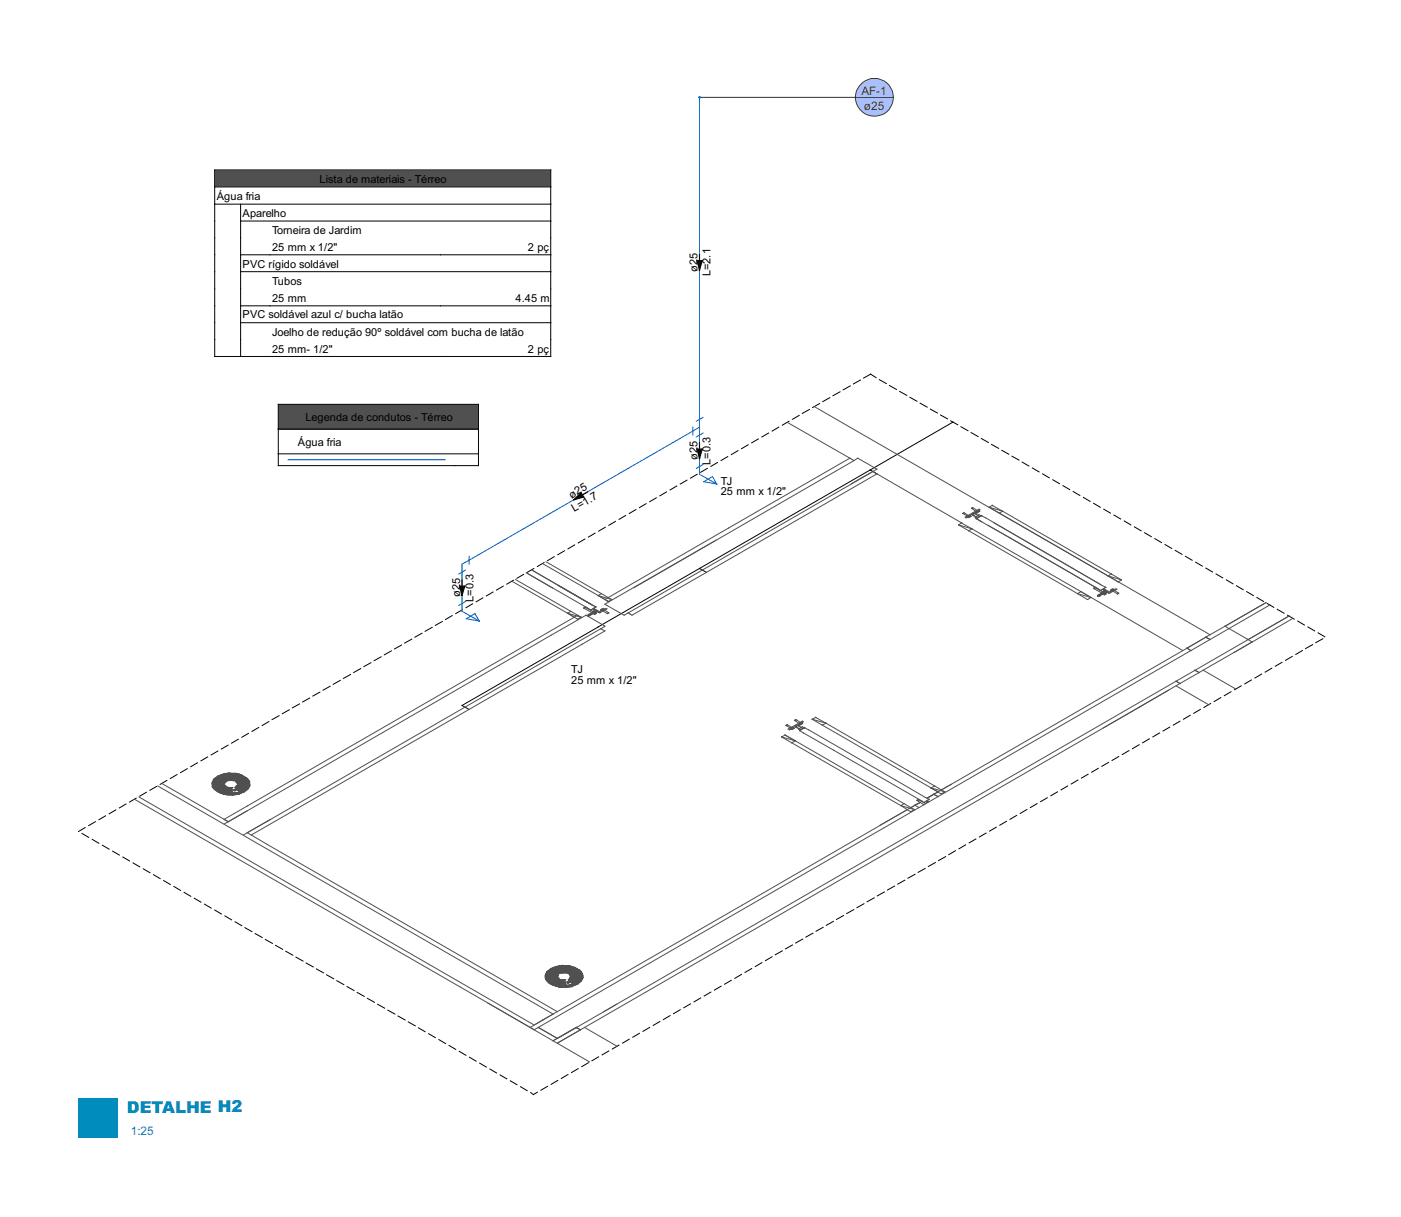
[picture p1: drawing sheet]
<svg xmlns="http://www.w3.org/2000/svg" width="357mm" height="310mm" viewBox="0 0 357 310" stroke-linecap="round" stroke-linejoin="round" font-family="sans-serif">
<g fill="none" stroke="#000" stroke-width=".25">
<path d="M214.1 99.8l-1.8 1M216.7 98.3l-1.8 1M219.3 96.8l-1.8 1M223.3 96.2l-1.4-.9-1.8 1M224.1 96.7l1.8 1M226.7 98.2l1.8 1M229.3 99.7l1.8 1M180.2 119.3l-1.7 1M182.8 117.8l-1.7 1M185.5 116.3l-1.7 1M188.1 114.8l-1.7 1M190.7 113.3l-1.7 1"/>
<path d="M193.3 111.8l-1.7 1M195.9 110.3l-1.7 1M198.5 108.8l-1.7 1M201.1 107.3l-1.7 1M203.7 105.8l-1.7 1M206.3 104.3l-1.8 1M208.9 102.8l-1.8 1M211.5 101.3l-1.8 1M221.8 119.7l1.7 1M221.8 119.7l-43.6 25.1M231.9 101.2l1.8 1M234.5 102.7l1.8 1"/>
<path d="M237.1 104.2l1.8 1M239.7 105.7l1.8 1M242.3 107.2l1.8 1M242.9 107.5l-21.1 12.2M244.9 108.7l1.8 1M247.5 110.2l1.8 1M250.1 111.7l1.8 1M252.7 113.2l1.8 1M255.3 114.7l1.8 1M257.9 116.2l1.8 1M260.5 117.7l1.7 1M263.1 119.2l1.7 1"/>
<path d="M146.4 138.8l-1.7 1M149 137.3l-1.7 1M151.6 135.8l-1.7 1M154.2 134.3l-1.7 1M156.8 132.8l-1.7 1M159.4 131.3l-1.7 1M162 129.8l-1.7 1M164.6 128.3l-1.7 1M167.2 126.8l-1.7 1M169.8 125.3l-1.7 1M172.4 123.8l-1.7 1M175 122.3l-1.7 1"/>
<path d="M177.6 120.8l-1.7 1M265.7 120.7l1.7 1M268.3 122.2l1.7 1M270.9 123.7l1.7 1M273.5 125.2l1.7 1M276.1 126.7l1.7 1M278.7 128.2l1.7 1M281.3 129.7l1.7 1M283.9 131.2l1.7 1M286.5 132.7l1.7 1M289.1 134.2l1.7 1M291.7 135.7l1.7 1"/>
<path d="M294.3 137.2l1.7 1M296.9 138.7l1.7 1M110.1 159.9l-1.8 1M112.7 158.4l-1.8 1M115.2 156.9l-1.7 1M117.8 155.4l-1.7 1M120.4 153.9l-1.7 1M123 152.4l-1.7 1M125.6 150.9l-1.7 1M128.2 149.3l-1.7 1.1M130.8 147.8l-1.7 1M133.4 146.3l-1.7 1"/>
<path d="M136 144.8l-1.7 1M138.6 143.3l-1.7 1M141.2 141.8l-1.7 1M143.8 140.3l-1.7 1M178.2 144.8l1.8 1M178.2 144.8l-60.5 35 1.8 1M299.5 140.2l1.7 1M302.1 141.7l1.7 1M304.7 143.2l1.7 1M307.3 144.7l1.7 1M309.9 146.2l1.7 1M312.5 147.7l1.7 1"/>
<path d="M315.1 149.2l1.7 1.1M317.7 150.8l1.7 1M320.3 152.3l1.7 1M322.9 153.8l1.7 1M325.5 155.3l1.7 1M328.1 156.8l1.7 1M330.7 158.3l1.7 1M333.3 159.8l1.7 1M76.3 179.4l-1.8 1M78.9 177.9l-1.8 1M81.5 176.4l-1.8 1M84.1 174.9l-1.8 1"/>
<path d="M86.7 173.4l-1.8 1M89.3 171.9l-1.8 1M91.9 170.4l-1.8 1M94.5 168.9l-1.8 1M97.1 167.4l-1.8 1M99.7 165.9l-1.8 1M102.3 164.4l-1.8 1M104.9 162.9l-1.8 1M107.5 161.4l-1.8 1M308.5 179.3l-1.7 1M311.1 177.8l-1.7 1M313.7 176.3l-1.7 1"/>
<path d="M316.3 174.8l-1.7 1M318.9 173.3l-1.7 1M321.5 171.8l-1.7 1M324.1 170.3l-1.7 1M326.7 168.8l-1.7 1M329.3 167.3l-1.7 1M331.9 165.8l-1.7 1M334.5 164.3l-1.8 1M335.9 161.3l1.7 1M337.1 162.8l-1.8 1M42.5 198.9l-1.7 1M45.1 197.4l-1.7 1"/>
<path d="M47.7 195.9l-1.7 1M50.3 194.4l-1.7 1M52.9 192.9l-1.7 1M55.5 191.4l-1.7 1M58.1 189.9l-1.7 1M60.7 188.4l-1.7 1M63.3 186.9l-1.7 1M65.9 185.4l-1.7 1M68.5 183.9l-1.7 1M71.1 182.4l-1.8 1M73.7 180.9l-1.8 1M274.7 198.8l-1.7 1"/>
<path d="M277.3 197.3l-1.7 1M279.9 195.8l-1.7 1M282.5 194.3l-1.7 1M285.1 192.8l-1.7 1M287.7 191.3l-1.7 1M290.3 189.8l-1.7 1M292.9 188.3l-1.7 1M295.5 186.8l-1.7 1M298.1 185.3l-1.7 1M300.7 183.8l-1.7 1M303.3 182.3l-1.7 1M305.9 180.8l-1.7 1"/>
<path d="M20.9 212.4l1.7 1M21.7 210.9l-1.7 1M23.5 213.9l1.7 1M24.3 209.4l-1.7 1M26.1 215.4l1.7 1M26.9 207.9l-1.7 1M28.7 216.9l1.7 1M29.5 206.4l-1.7 1M31.3 218.4l1.7 1M32.1 204.9l-1.7 1M33.9 219.9l1.7 1M34.7 203.4l-1.7 1"/>
<path d="M37.3 201.9l-1.7 1M39.9 200.4l-1.7 1M238.4 219.8l-1.8 1M241 218.3l-1.8 1M243.5 216.8l-1.7 1M246.1 215.3l-1.7 1M248.7 213.8l-1.7 1M251.3 212.3l-1.7 1M253.9 210.8l-1.7 1M256.5 209.3l-1.7 1M259.1 207.8l-1.7 1M261.7 206.3l-1.7 1"/>
<path d="M264.3 204.8l-1.7 1M266.9 203.3l-1.7 1M269.5 201.8l-1.7 1M272.1 200.3l-1.7 1M36.5 221.4l1.7 1M39.1 222.9l1.7 1M41.7 224.4l1.7 1M44.3 225.9l1.7 1M46.9 227.4l1.7 1M49.5 228.9l1.7 1M52.1 230.4l1.7 1M54.7 231.9l1.7 1"/>
<path d="M57.3 233.4l1.7 1M59.9 234.9l1.7 1M62.4 236.4l1.8 1M65 237.9l1.8 1M67.6 239.4l1.8 1M204.6 239.3l-1.8 1M207.2 237.8l-1.8 1M209.8 236.3l-1.8 1M212.4 234.8l-1.8 1M215 233.3l-1.8 1M217.6 231.8l-1.8 1M220.2 230.3l-1.8 1"/>
<path d="M222.8 228.8l-1.8 1M225.4 227.3l-1.8 1M228 225.8l-1.8 1M230.6 224.3l-1.8 1M233.2 222.8l-1.8 1M235.8 221.3l-1.8 1M70.2 240.9l1.8 1M72.8 242.4l1.8 1M75.4 243.9l1.8 1M78 245.4l1.8 1M80.6 246.9l1.8 1M83.2 248.4l1.8 1"/>
<path d="M85.8 249.9l1.8 1M88.4 251.4l1.8 1M91 252.9l1.8 1M93.6 254.4l1.8 1M96.2 255.9l1.8 1M98.8 257.4l1.8 1M101.4 258.9l1.8 1M170.7 258.8l-1.7 1M173.3 257.3l-1.7 1M175.9 255.8l-1.7 1M178.5 254.3l-1.7 1M181.1 252.8l-1.7 1"/>
<path d="M183.8 251.3l-1.8 1M186.4 249.8l-1.7 1M189 248.3l-1.7 1M191.6 246.8l-1.7 1M194.2 245.3l-1.7 1M196.8 243.8l-1.7 1M199.4 242.3l-1.8 1M202 240.8l-1.8 1M104 260.4l1.8 1M106.6 261.9l1.7 1M109.2 263.4l1.7 1M111.8 264.9l1.7 1"/>
<path d="M114.4 266.4l1.7 1M117 267.9l1.7 1M119.6 269.4l1.7 1M122.2 270.9l1.7 1M124.8 272.4l1.7 1M127.4 273.9l1.7 1M130 275.4l1.7 1M132.6 276.9l1.7 1M136.9 278.3l-1 .6-.7-.5M139.5 276.8l-1.7 1M142.1 275.3l-1.7 1M144.7 273.8l-1.7 1"/>
<path d="M147.3 272.3l-1.7 1M149.9 270.8l-1.7 1M152.5 269.3l-1.7 1M155.1 267.8l-1.7 1M157.7 266.3l-1.7 1M160.3 264.8l-1.7 1M162.9 263.3l-1.7 1M165.5 261.8l-1.7 1M168.1 260.3l-1.7 1"/>
</g>
<g fill="none" stroke="#505050" stroke-width=".25">
<path d="M200.7 107.6l15.9 9.1M207.6 103.6l100.8 58.2M216.6 116.7l1 .6M216.6 116.7l-62.5 36.1M217 123.2l6.5-3.7-4.9-2.8-57.1 33M223.5 120.7l21.6 12.5M223.5 120.7l-1-.6-63.5 36.7-4.9-2.8 28.3-16.4M223.5 120.7l-62.5 36.1-1-.6M244.3 133.7l30.3 17.6M244.3 133.7l3.4 1M245.1 133.2l2.6 1.5M245.1 133.2l-.8 .5"/>
<path d="M246 131.7l3.5-2 .2 .1-3.5 2.1zM246.8 131.6l.2 .1M246.8 131.3l-1.1-.7-.3 .2 1.1 .6M246.8 131.6l-.2 .1h.4M246.8 131.6l-.3 .1M247.1 131.4l.2 .2M247.1 131.4l-.3 .2M247.2 131.3l.3 .2-.2 .1M247.2 131.3l-.4 .3M247.2 131.3l-.1 .1M247.2 131.3h.1M247.3 131.6l-.3 .1"/>
<path d="M247.7 134.7l-.8 .5M247.7 134.7l27.8 16.1M248.7 130.4h.1M248.8 132.1l1.4 .8M248.8 130.4l.4 .1M248.8 132.1h.1M248.9 131.1l-.2-.3-.4-.1-.3 .2v.3l1.2 .6M248.9 132.1l1.3-.8 30.3 17.6M248.9 132l-.1 .1M248.9 132.1l8.7 5M249 130.3l.2 .2M249 130l-1.1-.7-.3 .2 1.1 .7"/>
<path d="M249 130.3l-.2 .1M249.3 130.1l.2 .2M249.3 131.3l.4 .3M249.3 131.3l-.9-.5h-.4l-.2 .3 .5 .3M249.3 130.1l-.3 .2M249.3 130.1h.1M249.3 131.3l-.8 .4 .4 .3M249.3 131.3l.2-.2 .5 .3M249.4 130.1l.3 .1-.2 .1M249.4 130v.1M249.5 130.3l-.3 .2M250 131.4l-1.1 .6"/>
<path d="M250 131.4h.1M251.8 133.8l28.7 16.7M252.1 129.2l.8-.5 2.6 1.5zM255.5 130.2l30.3 17.5M255.5 130.2l-.8 .5M130.5 148.1l14.1 8.2M131.3 147.6l14.1 8.2M135.5 145.2l15 8.8M138.3 143.6l14.1 8.2M139.1 143.1l14.1 8.2M140.8 149.8l-6.7-3.9 15.1 8.8M143.1 149.6l8.7 5.1z"/>
<path d="M144.6 156.3l1.7 1M144.6 156.3l3.4 1M144.6 156.3l2.5 1.5 .9-.5M145.4 155.8l2.6 1.5M145.4 155.8l-.8 .5M147.2 156.9l1 .5M147.2 156.8l-90.1 52M149.2 154.7l1.3 .8M150 156.7l-.3 .2 .2 .1M150.1 156.8l-.2 .2M150.7 156.4l-.7 .3M150.8 156.2h.1"/>
<path d="M151 156.3l-.3 .1M151.1 155.9l-2-1.1-.4 .2 2 1.1M151.1 155.9l-.2 .1M151.1 156l.1 .1M151.2 156h.1M151.3 155.8l-.2 .1M151.3 155.3l-.1 .1 .4 .2-1.7 1v.2M151.3 156.1h.1M151.3 155.9l.1 .1M151.3 155.3l.2-.1 1.3 .7 1.6-.8 .2 .1-1.8 1zM151.5 156v.1M151.6 156.2l.3 .1-.4 .3-.3-.2"/>
<path d="M151.8 156.1l-.4 .2M151.8 154.7l-1.3 .8M151.8 155.6l-1.8 1.1M151.9 155.7l-1.2 .7M152 155.7l-1.9 1.1M152.1 155.7l-2 1.1M152.4 151.8l2.6 1.5 .8-.5M152.4 151.8l3.4 1M152.4 151.8l2.7 1.6M152.6 156.1l-.5-.2-2.2 1.1M152.6 156l-.1 .1M153.1 155.4l.3 .2"/>
<path d="M153.1 155.4l-.1 .1 .2 .1M153.2 155.6v.1M153.2 155.6h.2M153.2 151.3l2.6 1.5M153.2 151.3l-.8 .5M153.4 155.2l.3 .2M153.4 155.2l-.3 .2M153.4 155.2l.2-.1 .2 .2M153.7 155.4l-.3 .2M153.8 155.3l-.1 .1M153.8 155.3h.2M154 155.5l1.1 .7-.4 .2-1.1-.7"/>
<path d="M273.1 144.6l8.7 5-1.3 .9M274.6 151.3l3.4 1M274.6 151.3l2.5 1.5 .9-.5M275.5 150.8l2.5 1.5M275.5 150.8l-.9 .5M275.5 150.8l25.9 15M279.2 149.6l1.3 .9M280 151.7l-.3 .2 .2 .1M280.1 151.8l-.2 .2M280.7 151.4l-.7 .3M280.8 151.2h.1M281 151.3l-.3 .1"/>
<path d="M281.1 150.9h-.2l.1 .1M281.1 150.9l-2-1.2-.4 .3 2 1.1M281.1 151l.1 .1M281.2 151h.1M281.3 150.3l-.1 .1 .4 .2-1.7 1v.2M281.3 151.1h.1M281.3 150.8l-.2 .1M281.3 150.9l.1 .1M281.3 150.3l.2-.1 1.3 .7 1.6-.8 .2 .1-1.8 1zM281.5 151v.1M281.6 151.2l.3 .1-.4 .3-.3-.2M281.8 151.1l-.4 .2"/>
<path d="M281.8 150.6l-1.8 1.1M281.9 150.7l-1.2 .7M282 150.7l-1.9 1.1M282.1 150.7l-2 1.1M282.4 146.7l3.4 1M282.4 146.7l2.5 1.5 .9-.5M282.6 151.1l-.5-.2-2.2 1.1M282.6 151l-.1 .1M283.1 150.4l.3 .2M283.1 150.4l-.1 .1 .2 .1M283.2 150.6v.1M283.2 150.6h.2"/>
<path d="M283.2 146.2l-.8 .5M283.4 150.2l.3 .2M283.4 150.2l-.3 .2M283.4 150.2l.2-.1 .2 .2M283.7 150.4l-.3 .2M283.8 150.3l-.1 .1M283.8 150.3h.2M284 150.5l1.1 .7-.3 .2-1.1-.7M312.2 159.6l1 .6M312.2 159.6l-4.9 2.8M322.6 153.6l-10.4 6M323.6 154.2l-10.4 6"/>
<path d="M328.5 157l-10.4 6M329.5 157.6l-15 8.7M153.1 160.2l1 .6-90.1 52M299.7 174.8l8.3 4.8M299.7 173.6l1 .6M300.7 174.2l-19.5 11.3M302.5 165.2l1 .6zM302.5 165.2l-60.1 34.7M304.5 170.8l1.1 .6zM305.6 171.4l-4.9 2.8M306.6 170.8l8.3 4.8M307.3 162.4l-4.8 2.8"/>
<path d="M307.3 162.4l1.1 .6zM313.2 160.2l-177.1 102.2-1-.6M313.2 160.2l4.9 2.8M318.1 163l1 .6-13.5 7.8M318.1 163l-164.3 94.8M41.3 199.7l15.8 9.1M54.1 199.3v1.2M54.2 199.4v.7l.2 .2M54.3 199.6l.1 .9M54.3 199.8l.1 .7M54.3 199.7l.1 .8M54.4 198.6l.3-.1-.6 .8"/>
<path d="M54.4 198.6l-.3 .7M54.5 198.7l-.2 .4M54.5 199l-.3 .5M54.5 198.9l-.2 .3v1.2M54.5 199.4l-.1 .2M54.6 199.6l.1 .9M54.7 198.8l-.2 .1M54.7 198.7v.1M54.7 198.8l-.4 .8M54.7 198.7l-.4 .9M54.8 199.7l.1 .5M54.9 198.8l-.3 .8"/>
<path d="M55 198.9l-.3 .6v.6l.4 .8 .3 .2-.1-.1M55 198.9l-.3 .7M55.1 198.8l-.1 .1M55.1 199.9h1.8l-1.8 .2M55.1 199.7h1.8M55.1 199.7l1.8 .1-.7 .1M55.1 199.7v.2M55.1 199.9v.2M55.2 198.3l-.4 .4a2.15 2.15 0 0 0-.4 1.9l.8 .8M55.2 198.3l-.5 .4M55.3 198.2l-.6 .5M55.4 199h-.2l1.8 .4"/>
<path d="M55.4 199l.5 .1M55.4 198.1l-.7 .6M55.5 198.8l1 .3M55.5 198.8h.6M55.5 198.8l-.2 .1 .1 .1M55.6 198l.5-.2-.4 .2M55.6 198l-1.1 .9M55.6 198l-.9 .7M55.7 198l-.7 .3-.4 .5M55.7 198l-.7 .4M55.7 199.4l-.6-.2 1.9 .3M55.7 199.4h-.7l1.9 .3"/>
<path d="M55.7 199.4l1.2 .2M55.8 197.9l-.6 .4M55.8 198.1l-.9 .7M55.9 198.1l-.7 .6M55.9 197.8l-.4 .3M55.9 199.1l1.1 .3M55.9 199.1l1.1 .4M55.9 199.1l.4 .1M56.1 198l-.2 .1M56.1 198h.1M56.1 198.8l1.1 .4M56.1 198.8l.2 .1"/>
<path d="M56.2 198l-.9 .6M56.2 198.8l.2 .1M56.2 199.6l.7 .1M56.3 198.2l.2-.1 1.1 .9-1.2-.4M56.3 198.2l-.2 .1 1.2 .8M56.3 198.2l.4 .2M56.3 198.2l.3 .3M56.3 199.5h.7M56.4 197.6l-.5 .2M56.4 197.6l-.8 .4M56.4 198.6l-.5-.2 .4 .3M56.4 198.6l.3 .1"/>
<path d="M56.5 197.5l-.1 .1M56.5 199.1l.6 .2M56.6 198l1.2 .9zM56.6 198.5l.5 .2M56.6 198.5l.2 .1M56.7 198.4l.8 .6M56.7 198.4l.1 .1M56.8 197.8l-.6 .2M56.8 197.5l-.9 .3M56.8 197.4l-.1 .1M56.8 197.3a4.2 4.2 0 0 0-2.4 1.3M56.8 197.5l-1.2 .5"/>
<path d="M56.9 197.9h.2l.8 1zM56.9 197.4l-.1 .1M56.9 197.7h.1M56.9 197.4l-1.3 .6M56.9 200l-1.2 .2M57 200l-1.9 .1M57 199.6h-2l.1 .1M57 197.6l-.8 .3M57 197.6l-1.2 .5M57 199.4v.1M57.1 197.6l-.9 .4M57.1 199.3l-.1 .1"/>
<path d="M57.2 197.6h.6M57.2 199.2l-.1 .1M57.3 199.1l-1.6-.6 1.5 .7M57.3 199.1l-.1 .1M57.4 197.3l-.8 .2M57.4 197.8l.3-.1 .5 1.1-1.1-.9M57.4 197.8l.7 1zM57.4 197.8l-.3 .1M57.7 199.1l-.5 .5v.5M57.8 197.6l.2 .1 .4 1zM58 197.2l-2.4 .8M58.1 197.1h2l.8 .2"/>
<path d="M58.1 197.7h.2l.2 .6-.1-.6 .2-.1 .3 1.1 .1-1.1h-.3v1.1h-.2zM58.4 197l-1.6 .3M58.4 197.1v.1M58.4 197.2l-1.5 .2M58.4 198.9l-.4 .1 1.1-.1M58.4 197l.9 .1M58.4 197.1l-.1 .1M58.4 197.1l.2 .1M58.4 197.2l1.4 .1M58.4 197.2l1.2 .1-.2-.1M58.4 197.2l1.6 .1M58.5 197.3l-1.5 .3"/>
<path d="M58.5 197.3l1.5 .1M58.5 197.3l.9 .2M58.5 198.3l.1 .4M58.7 197.1l-1.7 .3M58.7 197.2l2 .2M58.8 197.1l.2 .1M59.1 197.6l.2 .1-.2 1 .3-1h.2l-.4 1h-.2zM59.3 198.9l.3 .1zM59.3 198l-.1 .2M59.4 198.3l-.1 .4 .5-.7v-.4l-.3 .7M59.6 198l-.2 .3M59.7 197.1l1.2 .2z"/>
<path d="M59.8 197.2l.6 .2M59.9 197.5l-2.4 .1M59.9 198.9l1.2-.9zM59.9 197.5l.6 .2M59.9 197.5l.2 .1M60 197.2l.2 .1M60 197.2l.1 .1M60 197.4h-1.7l-.5 .2M60 197.5l.9 .3M60 197.2l-2.5 .1M60 197.7l.2 .1-.6 1 .7-1 .2 .1-.8 .9h-.2zM60 197.3l1.9 .5 1 .9"/>
<path d="M60 197.3l1.5 .4M60 197.3l1.4 .4M60 197.3l.4 .1M60 197.4l1.3 .4 1.1 .6 .6 .8M60 199.1l.5 .5zM60.1 198.9l1.1-.8 .2 .1zM60.2 199l1.4-.8zM60.3 197.3l.9 .3M60.4 197.4l.6 .2M60.4 199.1l1.6-.6-1.5 .7M60.4 199.1l.1 .1M60.4 198.2l-.2 .1"/>
<path d="M60.5 197.7l.7 .1 1.1 .6M60.5 199.2l.1 .1M60.5 199.6v.5M60.5 197.7l.4 .1M60.6 197.9l.2 .1-1 .9zM60.6 199.4l.1 .1M60.6 199.3v.1M60.7 200l1.9 .1M60.7 199.5h.7M60.7 199.6h2l-.1 .1M60.8 200l1.2 .2M60.8 197.4l.3 .2"/>
<path d="M60.9 197.3l.7 .2a4.1 4.1 0 0 1 2 1.6 2.2 2.2 0 0 1-1.3 2.7l-1.4 .6-1.6 .2M60.9 197.8l1.2 .6M61 197.5h-.3l.7 .2M61.1 197.6h.4l1.1 .7M61.1 197.5l.4 .2M61.1 197.6l.3 .1M61.1 199.1l-.5 .2M61.2 198.6l.6-.2-.4 .3M61.2 198.6l-.8 .5M61.2 198.6l-.3 .2M61.4 197.7l.8 .5M61.4 198.2l-.6 .4"/>
<path d="M61.5 197.7l1.1 .6M61.5 198.8l-.1 .1M61.6 198.8h.6M61.6 198.8l-1.1 .4M61.6 198.8l-.4 .2M61.8 199.1l-1.1 .4M61.8 199.1l-1.2 .3M62 199.4h.7l-1.9 .3h1.8M62 199.4l-1.2 .2M62 199.4l.6-.2-1.9 .3M62.2 198.1l.2 .2M62.2 198.5l.5 .6"/>
<path d="M62.2 198.8l-1.6 .5M62.2 198.8l.2 .1-.1 .1M62.2 198.8l-1 .3M62.3 198.5l.5 .5 .1 1M62.3 199h.2l-1.9 .4M62.3 199l-.5 .1M62.4 198.2h.2M62.6 198.3h.1M62.6 198.2l.1 .1M62.6 198.3l.5 .6-.3-.4M62.6 198.3l.6 .8M62.6 198.2v.2l.1-.1"/>
<path d="M62.6 199.9h-1.8l1.8 .2M62.6 199.7l-1.8 .1 .7 .1M62.6 199.9v.2M62.6 199.7v.2M62.7 198.5a1.63 1.63 0 0 1 0 2.6l-1.3 .8M62.7 198.5l-.2-.2 .7 .8M62.7 198.5l.5 .6M62.8 199.1a1.05 1.05 0 0 1-.2 1.5v.1M62.9 198.7l.4 .3 .2 .6-.1 .5M62.9 198.7l.4 .4M63 199.2l.1 .8M63.1 200l-.4 .9"/>
<path d="M63.2 199.1l.2 .2v1l-.3 .6M63.2 199v.3M63.2 199.1l.2 .9M63.2 199.1l.2 .8zM63.2 199.1l.1 .5M63.3 200l-.1 .2M63.4 200l-.4 .8M63.4 200l-.4 .9M199.2 187.8l2.6 1.5M199.2 187.8l3.5 1M200.1 187.3l32.9 19M200.1 187.3l-.9 .5"/>
<path d="M200.1 187.3l2.6 1.5M200.9 185.8l3.6-2 .2 .1-3.5 2.1zM201.5 185.8h.1M201.6 185.8h.4M201.7 185.7l.3 .1M201.7 185.7l-.1 .1M201.8 185.4l-1.1-.7-.4 .2 1.1 .6M201.8 189.3l27.8 16M202 185.5l.3 .2M202 185.5l-.3 .2M202.2 185.4l-.5 .3M202.2 185.4l.1 .3"/>
<path d="M202.2 185.4l-.2 .1M202.2 185.4h.1M202.3 185.7l-.3 .1M202.7 188.8l-.9 .5M203.7 185.7l.5 .2M203.7 185.7l-.2 .1 .4 .3M203.8 184.5l.2 .2 .2-.1M203.8 184.5l-.1 .1M203.9 184.4l.3 .2M203.9 184.4l-.1 .1M203.9 185.2a.56 .56 0 0 0-.5-.3 .56 .56 0 0 0-.5 .3l.8 .5M203.9 186.1l-.1 .1"/>
<path d="M204 184.1l-1.1-.7-.4 .2 1.1 .7M204.2 184.2l.3 .2M204.2 185.4l.5 .3M204.2 185.4l-.8-.5h-.5l-.1 .4 .5 .2M204.2 184.2l-.3 .2M204.2 184.2h.2M204.2 185.4l-.5 .3M204.2 185.4l.3-.2 .4 .3M204.3 184.2l-.4 .2M204.4 184.2l.2 .1-.1 .1M204.5 184.4l-.3 .2M204.5 184.1l-.1 .1"/>
<path d="M205.1 185.5l31.7 18.2-1.3 .8-31.7-18.3M205.1 185.5l-.1-.1-1.1 .7M205.1 185.5l-1.3 .7M207 183.3l30.3 17.5M207 183.3l.9-.5 2.6 1.5M207 183.3l3.5 1M210.5 184.3l30.3 17.5M210.5 184.3l-.9 .5M242.4 199.9l-6.1 3.5 1.7-1M242.4 199.9l-2.5 1.4M290.4 180.2l-142.5 82.2M34.3 203.7l100.8 58.1"/>
<path d="M35.4 203.1l100.7 58.1M40.2 200.3l100.7 58.1-4.5 2.6M54.1 200.5a4.2 4.2 0 0 0 2.7 1.8M54.1 200.5l.4 .5M54.2 200.3l1 1M54.4 200.5l.7 .8M54.4 200.1l.3 .6M54.5 200.3v.2M54.5 200.5l.5 .6M54.5 200.5l.7 .8M54.7 200.7l.1 .2M54.7 200.7l.4 .6"/>
<path d="M54.7 200.5l.6 .7 1.1 .6 1.3 .4M55 201.3l-.4-.6 .5 .6M55 201.3l.2 .2M55 200.5l.3 .5M55 201.3h.1M55.1 201.3l.2 .1M55.1 201.4h.1M55.1 201.3l1.1 .7M55.1 200.1l-.1 .1 .2 .1M55.2 201.4l.2 .1M55.2 201.5l1 .5M55.2 201.3l.3 .2"/>
<path d="M55.2 200.6l1.8-.4zM55.2 201.4v.1M55.2 200.8l.1 .2M55.4 201.2l1.1 .6M55.4 201.5l.4 .3M55.4 201.5l2.3 .8-.4-.1M55.5 200.8l.2 .2M55.6 201.2l.3 .3 1.2 .4M55.7 200.2h.6M55.7 200.2l-.5 .1M55.9 200.5l-.6 .3h.2M56 201.8l1.3 .4"/>
<path d="M56.1 201.3l.2 .1M56.2 202h.2M56.2 202l1.5 .4M56.2 200.8h.1M56.3 202l.9 .3M56.3 200.2l.7-.1zM56.3 200.2l-1.2 .2 .1-.1M56.4 202l1.3 .4M56.4 200.4l.7-.1-.6 .2M56.5 201.8l1 .2M56.5 200.5l-1 .3M56.5 201.8h.1"/>
<path d="M56.5 200.5h.8M56.5 200.7l-.8 .3M56.6 200.6l.6-.2-1.5 .6M56.6 201.2l1-.5-.7 .6M56.7 202.1l.1 .1M56.8 202.3l.8 .2M56.8 202.3l1.2 .2M56.8 201.8l.3 .1M56.8 200.7l-.9 .5 .1 .1M56.8 200.9l-.8 .4M56.9 202.2l1.6 .2-.6-.1M56.9 201.3l-.4 .2-.2-.1"/>
<path d="M56.9 201.3l-.3 .3 .5-.2M56.9 201.7h.2M56.9 201l-.6 .4M56.9 200.8l-.4 .3M57.1 201.9l.2 .1M57.1 201l-.8 .4M57.1 208.8l1 .6M57.1 201.7l.3 .1M57.1 201.4l-.2 .3M57.2 208.9l1 .5 91.1-52.6 4.8 2.8-92.1 53.2M57.2 200.1l.5 .4M57.3 202.2l.4 .2"/>
<path d="M57.3 200.5l-1.6 .5M57.3 200.5l.1 .1M57.4 202l.3 .1M57.4 200.2l.3 .3M57.4 200.6l-.7 .6M57.4 200.6l-1.4 .7M57.5 201.1l-.4 .3M57.5 201.3l-.4 .4M57.6 202.5h2M57.6 202.4h.1M57.6 202.5l1.7 .1M57.7 202.2l1.5 .1"/>
<path d="M57.8 202.1h1M57.8 200.8l-.7 .6M57.8 200.8l-.7 .9M57.8 200.8l-.1-.1-.8 .6M57.8 200.8l-.9 .9M57.9 202.4l.2 .1M57.9 202.1l.2 .1M58.1 200.9l-.4 1-.3-.1M58.1 200.9l-.1-.1-.9 .9M58.1 200.9l-.7 .9M58.2 201.4l-.1 .2M58.3 200.9l-.3 1-.2 .1z"/>
<path d="M58.3 202l-.2-.1 .2-.6 .2-.4h.2l.1 1.2M58.4 201.4l-.1 .6M58.4 202.5l.9 .1M58.4 200.7l-.4-.1 1.3 .1M58.5 201.3l-.1 .7a.95 .95 0 0 0 .4-1.1l.2 1.1-.2 .1M58.5 201.3l-.2 .7M58.5 202.2l.7 .1M58.6 200.9l-.1 .4M59 200.9l.3 1.1h-.2l-.1-.3zM59 202.4l.2 .1M59.1 202.4l.1 .1M59.2 201.3v.4"/>
<path d="M59.2 202.4v.1M59.2 202.2l1.4-.2zM59.4 202.4l-.2 .1M59.5 202.3l-.3 .1M59.6 202.4l-.1 .1M59.7 202.1l-2 .1M59.7 201.2l.1 .3M60 201.2h-.4v.2l.3 .1 .2-.2M60 201.4h.1M60 201.2l.1 .1M60 201.2l.1 .2M60.1 201.3v.1"/>
<path d="M60.2 202h.4M60.3 200.6l1.3 .7M60.3 200.6l.9 .5M60.3 200.6l.7 .6M60.4 202.3h-3.1l.4 .1M60.4 202l-.7 .1M60.4 200.5l1.6 .5M60.4 200.5h.7M60.4 200.5l-.1 .1M60.5 200.1l-.3 .2M60.5 200.1l-.5 .4M60.5 201.2l.1 .2"/>
<path d="M60.6 202.2l-.1 .1M60.6 202l-.9 .1M60.6 200.2h.1M60.6 200.9l-.5-.2 .7 .6M60.7 200.2l1.8 .4-.7-.1M60.7 200.1l.7 .1M60.7 200.1l1.2 .2M60.7 200.2l1.1 .3M60.7 201.3h.1M60.7 202.1l-1.5 .2M60.7 201l.3 .2M60.8 201.3l.4 .2 .2-.1"/>
<path d="M60.8 201.3l-.9-.6 .7 .7M60.8 201.3l.3 .3-.5-.2M60.9 202.1l-.2 .2-.8 .1M60.9 200.7l.9 .5-.2 .1M61 201.2l.4 .2M61 200.9l.2 .2M61.1 200.6l-.6-.2 1.5 .6M61.2 201.1l.4 .2M61.3 200.7l.2 .1M61.4 201.6l-.2 .1M61.4 202l-.5 .1M61.4 200.7l.6 .3"/>
<path d="M61.4 200.2l1.2 .2-.1-.1M61.4 201.9l-.7 .3M61.4 201.6l-.7 .3M61.4 200.2h.6M61.4 200.4l.4 .1M61.5 202l-2 .4M61.6 201.3l-.2 .1M61.6 201.5l-1 .5M61.7 200.7l-.5-.2 1 .3M61.7 200.7l.5 .1M61.7 200.5h.1M61.8 200.5l.6 .3h-.2"/>
<path d="M61.8 200.5l-1.2-.2 1.1 .4M61.9 201.6l-1.2 .5M62 201.7l-.6 .2M62 200.2l.5 .1M62.1 201.7l-.2 .1M62.1 201.7l-1.3 .5-1.6 .2M62.1 201.7l-.6 .3M62.1 201.7l-.4 .1M62.1 201.7l-.7 .2M62.1 201.7l-1.2 .4M62.2 200.8l-.2 .2M62.4 201.4l-.9 .6"/>
<path d="M62.5 200.9l-1 .8-.8 .2M62.5 200.8l-.6 .5M62.6 200.1l.1 .1-.2 .1M62.7 200.7l-.1 .2M62.7 200.9l-.8 .7M62.9 200.1l-.3 .7M63 200.9h.1M63 200.9l-.5 .4 .3-.2M63 200.8v.2M63 200.9l-.9 .8M63 206.6l-5.9 3.4M63 200.9l-.7 .6"/>
<path d="M63 200.8h.1M63 200.9l-.6 .5M63.1 200.9l-.7 .5M63.4 200.5l-.3 .4M63.4 200.2l-.1 .4-1.2 1.1M68.9 208.8l-5.9 3.4 79 45.6M229.6 205.3l3.4 1M229.6 205.3l2.4 1.5 1-.5M230.4 204.8l-.8 .5M231.3 206.3l-7 4M233.2 205.2l1.3-.7-2.3 1.3M233.2 205.2l1 .6"/>
<path d="M233.2 205.2l-98.1 56.6M234.9 204.2h.1M235.9 204.8l-1.8-1-.4 .2 1.8 1.1M236.2 204.4l.3 .1M236.8 204.3l-.3-.1-.4 .2 .3 .1M237.3 200.8l1.8 1M237.3 200.8l2.5 1.5 1-.5M237.3 200.8l3.5 1M238 202.4l1.1 .6zM238.2 200.3l-.9 .5M124.3 255.6l25.9 15M139 249.3v.2"/>
<path d="M139 249.5l.8 .9M139 249.5a4 4 0 0 0 3.5 2M139 248.3v1.2M139.1 249.3l.1 .2M139.1 248.4l.1 .8M139.2 249.5l.6 .7M139.2 248.6l.1 .9M139.2 248.5l-.1 .1M139.2 248.4l-.1 .1M139.2 248.8l.1 .7M139.2 248.7l.1 .8M139.2 249.3l.1 .1"/>
<path d="M139.3 247.6l.2-.1-.5 .8M139.3 249.5l.6 .6M139.3 249.5l.7 .8M139.3 249.1l.2 .6 .5 .6M139.3 247.6l-.3 .7M139.4 247.7l-.3 .4M139.4 249.6l.7 .9 .5 .3M139.4 249.3v.2M139.4 248.6l.2 .9M139.4 249.5l.6 .8M139.4 249.5l.5 .6M139.5 247.8l-.3 .8"/>
<path d="M139.6 247.7l-.4 .6M139.6 247.9l-.4 .7M139.6 249.7l.3 .4M139.6 249.5l.6 .7 1 .6 1.4 .4M139.6 247.7l-.4 .9M139.7 249.5l.5 .6M139.7 248.7v.5M139.8 247.5l-.3 .3M139.8 247.8l-.4 .8M139.9 247.3h.1M139.9 247.9l-.2 .6M139.9 247.3a2.46 2.46 0 0 0-.7 2.2"/>
<path d="M139.9 249.2l.6-.2h1.3zM139.9 250.1l.1 .2M139.9 247.3v.1M139.9 247.8v.1M140 250.3l-.1-.1 .7 .6M140 247.9l-.4 .5a1.39 1.39 0 0 0 .5 1.4M140 247.8l-.1 .1M140 248.9h1.8l-1.8 .2M140 248.7l1.8 .1M140 250.3l1.1 .7M140 248.9l-.2 .1 .2 .1M140 248.7l-.2 .1 .2 .1"/>
<path d="M140.1 247.3l-.9 1.3M140.1 247.2l.2-.1-.7 .6M140.1 250.3l.3 .2M140.1 249.8l.2 .3M140.1 249.5l1.9-.2-1.6 .5h-.2l1.7-.6zM140.1 249.8l.1 .2M140.2 247.6l-.1 .1M140.2 247.6l-.2 .1M140.3 247h.2M140.3 247l-.8 .8M140.3 250.2l.3 .1M140.3 250.5l.8 .4"/>
<path d="M140.3 247.2l-.2 .1M140.4 247.8h.6M140.4 247.8l1 .3M140.4 247.8l-.2 .1 .1 .1M140.5 250.2l.8 .5M140.5 246.9l-.2 .1M140.5 247l-.9 .7M140.5 247l.4-.2-.6 .4M140.6 246.9l-.2 .1M140.6 248.4l-.6-.2 1.8 .3M140.6 248.4l1.2 .2h-2l.2 .1M140.6 248.4h-.7l1.9 .3h-1.8"/>
<path d="M140.6 250.8l.5 .2M140.7 250.8l.4 .2M140.7 247.2l-.5 .4M140.7 250.4l1.3 .5M140.7 247.1l-.9 .7M140.7 248.1l1.2 .3M140.8 246.8l-1.2 .9M140.8 247.1l-.6 .5M140.8 247.5l-.1-.1 .6 .2M140.8 246.8l-.3 .2M141 247.2v.1M141 251h.3"/>
<path d="M141 247l-.2 .1M141 247.2l1.4 .8-.8-.6M141 247.3l1.2 .8-1-.4M141 249.8h.2M141 247.8l1 .5M141 247.8l.3 .1M141.1 246.7l-1 .6M141.1 246.7h-.3l-.5 .5M141.1 251l1.4 .4M141.1 250.9l1.5 .4M141.1 250.9l1.4 .5M141.2 247.7l.9 .5-.6-.2"/>
<path d="M141.2 251l.4 .1M141.2 247.7l-.7-.2 .7 .4M141.2 248.5h.7M141.2 250.4l.2 .1 1.1-.8-1 .9 .5-.2M141.2 250.7l.3 .1M141.3 246.6l-.8 .4M141.3 246.9l-.3 .1M141.3 246.6l-.5 .2M141.3 251l.6 .3h1.1M141.3 251l.1 .1M141.3 247.6l1 .4 .2-.1M141.3 251l1.2 .4"/>
<path d="M141.3 247.6l.3 .1M141.4 250.8l1 .3h1.3M141.4 246.5l-.1 .1M141.4 250.1l.8-.6-1.5 .8h.2M141.4 248.1l.6 .2M141.4 249.7l-.4 .1M141.5 251.1l.6 .2M141.6 247.4l-.4-.3 1.3 .8M141.6 250.2l-.6 .1M141.6 246.5l-1.1 .5M141.6 247.4v.1M141.7 251.3l1.2 .2"/>
<path d="M141.7 247l.2-.1 .9 .9M141.7 246.5h-.4l-.8 .5M141.7 250.8l.3 .1M141.7 247l-.2 .1 1 .8M141.7 246.4l-.1 .1M141.7 247l.8 .9M141.7 247l1.1 .8M141.7 246.3a4.2 4.2 0 0 0-2.4 1.3M141.7 246.5l-1.2 .5M141.7 248.8l-.6 .1M141.7 249.9l-.8 .4M141.8 246.4l-.2 .1"/>
<path d="M141.8 246.7l-.4 .2M141.8 246.4l-1.3 .6M141.8 246.4l-.1 .1M141.8 250l-.3 .2 .9-.6-1.5 .7M141.9 249.1l-1.9 .3 1.2-.2M141.9 248.4l-1.8-.4 1.8 .5M141.9 246.6l-1.2 .5M141.9 246.6l-.8 .3M141.9 248.4v.1M141.9 250l-.3 .2M142 246.6l-1.2 .5M142 250.9l.2 .1"/>
<path d="M142 249.4l-1.5 .6-.1-.2M142 249.4h.1M142 248.3l-.1 .1M142 249.4l-1.6 .4M142.1 246.6h.6M142.1 249.4l-1.6 .7 .5-.3M142.1 248.6v.5l.9 .6M142.1 249.4l-.6 .2M142.2 246.3l-.7 .2M142.2 251.3h3M142.3 250.1l.6-.3-.7 1-.2-.1 .8-.9-1 1-.1-.1 .9-1-1 .5M142.3 248.3l-.2 .3z"/>
<path d="M142.3 249.2v.1M142.3 250.3l-.4 .4M142.4 251.3l.1 .1M142.4 246.7l.7 1.1-.8-1zM142.5 251.5h1.9M142.5 247.5l-.5-.6 .1-.1 .6 .6 .1 .4M142.5 251.5l1.6 .1M142.6 251.2l1.5 .1M142.6 246.3l-1.5 .4M142.7 246.6l-.1 .1 .6 1h.2v-1.1l.3 1.1h.2l.3-1M142.7 251.1l.3 .1M142.7 246.6l.2 .1"/>
<path d="M142.8 251.3l.6 .1-.5-.1M142.8 251.4l.2 .1M142.8 246.2l-.1 .1M142.9 250.9h-.3l.6-1h.2l-.1 1.1h.2l.2-1.1h.2l.3 1.1h-.3l-.1-1.1-.1 1.2M142.9 246.7h.3l.3 1 .1-1.1h.2v1.1l.1-1.1 .3 .1M142.9 250.9l.3 .1M142.9 246.7l.4 1zM143 246.1h2l.7 .2M143 249.9l-.6 1-.1-.1zM143.1 250.4l-.1 .2M143.2 251l.4-1.1 .1 1.2M143.3 246l-1.6 .3"/>
<path d="M143.3 246l.8 .1M143.3 246.3l1.5 .1M143.3 246.1v.1M143.3 251.5l.8 .1M143.3 246.2l-1.4 .2M143.3 246.2l-1.5 .2M143.3 246.2l-.3 .1M143.3 249.7l-.4-.1 1.2 .1M143.3 250.7l-.1 .3M143.3 249.9l-.4 1zM143.3 246.1l-.1 .1M143.3 246.1h.3"/>
<path d="M143.3 247.9l-.4 .1 1-.1M143.3 246.3l-1.4 .3M143.3 251.2l.8 .1M143.3 246.2l1.4 .1M143.3 246.2l1.2 .1-.2-.1M143.3 246.2l1.6 .1M143.6 246.2l1.9 .2M143.7 246.1l.1 .1M143.9 251.4l.2 .1M144 251.4l.1 .1M144.1 251.4v.1M144.1 251.2l1.3-.2z"/>
<path d="M144.1 247.9l.4 .1zM144.2 246.5l-1-.1-.5 .2M144.2 246.7h.3l-.5 1 .2-.7M144.2 246.7v.3M144.2 247l-.1 .2M144.4 251.3l-.3 .1M144.4 247.3l.3-.7-.2 .8M144.5 247l-.2 .7M144.5 247.4l.5-.7 .1 .1-.4 .6M144.5 250.4h.4M144.5 251.4l-.2 .1M144.5 250.4l.2 .1"/>
<path d="M144.5 247.4l-.2 .3M144.6 251.1l-2 .1M144.6 250.2l-.1 .1M144.7 246.2l1.6 .5M144.7 247.4l-.2 .4 1.2-.9-1 .9M144.7 247.4l.5-.6h.2l-.7 1M144.7 247.4l-.3 .4-.1-.1M144.7 247.8v.1M144.8 246.2l.2 .1-.1-.1M144.8 246.5l-2.4 .1M144.8 246.5l.1 .1M144.8 246.5l.9 .3"/>
<path d="M144.8 246.4l1.4 .4 1 .6 .7 .8M144.9 246.2l-.3-.1 1.1 .2M144.9 246.2l.8 .1M144.9 246.5l1.2 .3 .9 .6M144.9 246.2l-2.6 .1M144.9 246.3l1.4 .4M144.9 250.3h.1M144.9 246.3l1.2 .3M144.9 246.3l.3 .1M144.9 250.4h.1M144.9 250.2l.1 .1M144.9 250.2h-.4v.2"/>
<path d="M144.9 248.1l.2 .2M144.9 248.1l.4 .5M144.9 250.2v.2M144.9 249.7l1.1 .8M144.9 250.2l.1 .2M145 250.3v.1M145.1 251h.3M145.2 246.3l1.3 .4M145.2 251l-.6 .1M145.3 249.5l1.4 .6 .2-.1M145.3 250.2l.2 .2M145.3 250l.7 .5"/>
<path d="M145.3 248.1l.1 .1M145.3 248.6v.5l-.4 .4M145.3 249.5l-.1 .1M145.3 247.6l-.4 .3M145.4 251.2l-.1 .1M145.4 249.4l1.5 .6M145.4 249.4l1.7 .4M145.4 246.7l.3 .1M145.4 249.4l-.1 .1M145.4 251l-.6 .1M145.4 251l-.8 .1M145.5 249.3l1.1 .4"/>
<path d="M145.5 250.4l.3 .2 .2-.1M145.5 251.1l-1.4 .2M145.5 251.2l-.1 .1M145.5 249.3l.6 .1M145.5 248.4l.1 .1M145.5 249.3l.6 .2M145.6 246.5h.3M145.6 251.2l-1.5 .2M145.6 248.9h1.9M145.6 249.1l1.9 .3zM145.6 249.8l.5 .3M145.6 248.7h1.9"/>
<path d="M145.6 248.5l1.9-.3-1.2 .3M145.6 248.5h.7M145.6 250l.6 .4-.2 .1M145.6 246.4l.1 .1M145.7 246.8l1.2 .6M145.7 248.9l1.7 .2M145.7 248.8l.6 .1M145.7 246.3l.8 .2a2.96 2.96 0 0 1 2.1 2.6l-.2 .3a4.4 4.4 0 0 1-2.6 2M145.7 250.9l-.2 .1M145.8 251.4l-1.7 .2M145.8 246.5l.7 .3M145.8 249.7l.9 .5-.2 .1"/>
<path d="M145.8 249.9l.3 .2M145.9 247.4l-.8 .6 1.4-.8-.6 .3M145.9 250.2l.4 .2 .2-.1M145.9 250.2l-1.1-.5 .7 .7M145.9 250.2l-.8-.6 1.4 .7M145.9 247.4l-.9 .6-.1-.1M145.9 247.5l-.4 .2M145.9 247.5l-.3 .1M146 246.6l.5 .1M146 247.1l.2 .1-.3 .2M146 247.1l-.2-.1-.9 .9M146 247.1l-.7 .5"/>
<path d="M146.1 249.4l-.6-.2 1.9 .4-1.2-.2M146.1 248.3l-.6 .1M146.1 249.4l.6 .1M146.1 250.1l.4 .2M146.1 247.6l-.3 .2M146.2 246.6l.1 .1M146.2 249.7l.2 .1M146.3 246.6l.1 .1M146.3 246.7h.1M146.3 250.6l-.9 .4M146.3 248.5l1.2-.1-1.8 .3M146.3 248.5l-.7 .1h2l-.1 .1"/>
<path d="M146.3 249.7l.6 .3M146.3 250.6l-.7 .3M146.3 246.7l1.1 .6M146.3 246.7l.8 .5M146.3 250.9l-.7 .3M146.4 246.7l.6 .3M146.4 250.5l-.3 .3-.5 .1M146.5 246.7l.5 .3M146.5 249.7l.6 .1M146.6 250.5l-.1 .1M146.6 249.5h.1M146.7 247.5l-.2-.1-1.2 .7"/>
<path d="M146.7 250.4l-.8 .4 .4-.2M146.7 249.5l.5 .2-.1 .1M146.7 247.5l.2 .1-1.5 .6M146.7 248.1l-1.1 .4M146.7 248.1l-1.2 .3M146.7 247.5l-1.4 .6M146.7 247.5l-.9 .4M146.8 250.7l-1 .5M146.8 250.6l-.3 .2M146.8 250.6l-.5 .3M146.8 250.6l-1.3 .5M146.9 250.7l-1 .5-1.8 .3"/>
<path d="M146.9 247.7h.2l-1.6 .7M146.9 250.7l-1.3 .6-.8 .1M146.9 250.7l-1.3 .5M146.9 247.7l-.6 .2M146.9 250.7l-.6 .2M146.9 250.7l-1.2 .5M146.9 247.7l-.8 .3M147 247l.9 .9M147 250.6l-.2 .1M147 250.6l-.3 .3h-.4M147 247.1l.3 .2M147 249.8l.1 .1-.2 .1"/>
<path d="M147.1 250.6l-.2 .1M147.1 247.6l.3 .2M147.2 247.1l.3 .2M147.2 250.4l-.3 .2M147.2 250.4l-.9 .5M147.2 248h.2l-1.2 .3M147.2 247.5l.1 .2M147.2 248l-.1-.2-1.7 .4M147.2 250.4v.1M147.2 248l-.5 .1M147.3 247.2l.2 .1M147.4 247.8l.3 .3 .1 .9-.1-.8"/>
<path d="M147.4 249.8l-.6 .5M147.4 247.3l.7 .8M147.4 249.1l-1.8-.1 1.8 .3M147.4 247.3l.6 .8-.4-.6 .2 .4M147.4 247.8l.2 .3M147.4 249.1v.2M147.4 247.3l.5 .6M147.5 247.3h.1M147.5 248.7l-1.9 .1M147.5 247.3l.5 .6M147.5 247.4h.1M147.5 248.7v.2"/>
<path d="M147.5 248.9l.1 .1-.2 .1M147.6 250.1l-.4 .3M147.6 249.9l-.8 .7M147.7 248.7l.2 .3-.3 .7-.9 .8M147.7 249.1l-.2 .7M147.7 247.7l.6 .6v1l-.7 1-.3 .1M147.7 247.5l.3 .4M147.8 249.9l-.9 .8M147.8 249.9v.1M147.8 249.9l-.6 .5M147.9 249.8l-.2 .4-.7 .4M147.9 249.8l-1 1-.1-.1"/>
<path d="M147.9 248.2l.1 .8M147.9 247.9l.2 .4M148 247.9l.1 .1M148 247.9l.2 1-.1-.8M148 249l-.4 .9M148.1 248.1l.1 .1M148.1 248.1l.1 .5-.1-.4M148.1 248.1l.1 1.4-.3 .3M148.1 248.1l.1 .9M148.2 248.5l.1 .1M148.2 249h.1M148.2 249l-.4 .9"/>
<path d="M148.2 249.1h.1M148.2 249l-.3 .8M148.2 249l-.3 .9M148.3 249.5l-.5 .4M148.3 249l-.1 .2M148.4 248.9l-.1 .1M157.1 255.9l-15.1 8.7M137.1 261.8l4.9 2.8zM146.8 261.8l-5.9 3.4M146.8 261.8l1.1 .6M147.9 262.4l-5.9 3.4M148.9 261.8l8.3 4.8"/>
</g>
<path d="M178 24.4a.4 .4 0 0 1 .5 0 .4 .4 0 0 1 .1 .4h-.4h.4a.42 .42 0 0 1-.6 .3 .42 .42 0 0 1 0-.7z" fill-rule="evenodd" fill="#007fff"/>
<circle cx="222.8" cy="24.8" r="4.8" fill="#aabfff"/>
<g fill="none" stroke="#333" stroke-width=".25">
<path d="M178.6 24.8h49.1"/>
<circle cx="222.8" cy="24.8" r="4.8"/>
</g>
<path d="M178.2 25.2v95.6l4.4 2.5M176.5 108.8v2M178.2 108.8l-60.5 34.9v12.1l4.4 2.5M179.1 106.3l-1.7 1M179.1 110.3l-1.7 1M179.1 118.3l-1.7 1M179.3 122.7l2.2-1.3 1.1 1.9zM118.6 145.2l-1.7 1M118.6 153.3l-1.7 1M118.8 157.7l2.2-1.3 1.1 1.9zM119.5 141.7v2" fill="none" stroke="#005ebd" stroke-width=".25"/>
<path d="M177.6 66.4h1.3l-.7 2.4zM178.2 64.8v4M177.6 114.4h1.3l-.7 2.4zM178.2 112.8v4M148 125.5l.7 1.1-2.5 .7zM149.7 125.3l-3.5 2M117.1 149.3h1.3l-.7 2.5zM117.7 147.7v4.1" fill="none" stroke="#000" stroke-width=".3"/>
<path d="M177.6 66.4h1.3l-.7 2.4zM177.6 114.4h1.3l-.7 2.4zM148 125.5l.7 1.1-2.5 .7zM117.1 149.3h1.3l-.7 2.5z" fill="#000"/>
<path d="M20 280h10v10h-10z" fill-rule="evenodd" fill="#008dbd"/>
<path d="M54.7 43.3h85.6v4.3h-85.6z" fill-rule="evenodd" fill="#505050"/>
<path d="M54.7 43.3h85.6v4.3h-85.6z" fill="none" stroke="#c0c0c0" stroke-width=".25"/>
<path d="M54.7 43.3h85.6v47.5h-85.6zM54.7 47.6h85.6M54.7 52h85.6M61.3 52v38.8M61.3 56.3h79M61.3 64.9h79M61.3 69.2h79M61.3 77.9h79M61.3 82.2h79" fill="none" stroke="#000" stroke-width=".25"/>
<path d="M70.9 103h51v6.3h-51z" fill-rule="evenodd" fill="#505050"/>
<path d="M70.9 103h51v6.3h-51z" fill="none" stroke="#c0c0c0" stroke-width=".25"/>
<path d="M70.9 103h51v15.6h-51zM70.9 109.3h51M70.9 115.6h51" fill="none" stroke="#000" stroke-width=".25"/>
<path d="M73.4 117.1h40" fill="none" stroke="#005ebd" stroke-width=".25"/>
<text font-size="4.2" fill="#008dbd" x="32.3" y="283.5">DETALHE H2</text>
<g font-size="3" fill="#333">
<text x="219.6" y="24.2">AF-1</text>
<text x="220.2" y="28">ø25</text>
</g>
<text font-size="3" fill="#008dbd" x="33.3" y="289.2">1:25</text>
<g font-size="2.8">
<text x="81.4" y="46.6">Lista de materiais - Térreo</text>
<text x="55.2" y="50.9">Água fria</text>
<text x="61.8" y="55.2">Aparelho</text>
<text x="69.3" y="59.5">Torneira de Jardim</text>
<text x="69.3" y="63.9">25 mm x 1/2&quot;</text>
<text x="134.5" y="63.9">2 pç</text>
<text x="61.8" y="68.2">PVC rígido soldável</text>
<text x="177.7" y="69.2" transform="rotate(-90 177.7 69.2)">ø25</text>
<text x="181" y="70.4" transform="rotate(-90 181 70.4)">L=2.1</text>
<text x="69.3" y="72.5">Tubos</text>
<text x="69.3" y="76.8">25 mm</text>
<text x="131.3" y="76.8">4.45 m</text>
<text x="61.8" y="81.1">PVC soldável azul c/ bucha latão</text>
<text x="69.3" y="85.5">Joelho de redução 90º soldável com bucha de latão</text>
<text x="69.3" y="89.8">25 mm- 1/2&quot;</text>
<text x="134.5" y="89.8">2 pç</text>
<text x="77.8" y="107.2">Legenda de condutos - Térreo</text>
<text x="75.9" y="113.5">Água fria</text>
<text x="177.7" y="117.2" transform="rotate(-90 177.7 117.2)">ø25</text>
<text x="181" y="118.4" transform="rotate(-90 181 118.4)">L=0.3</text>
<text x="183.6" y="123.6">TJ</text>
<text x="145.6" y="127" transform="rotate(-30 145.6 127)">ø25</text>
<text x="146.3" y="130.5" transform="rotate(-30 146.3 130.5)">L=1.7</text>
<text x="183.6" y="126.2">25 mm x 1/2&quot;</text>
<text x="117.2" y="152.2" transform="rotate(-90 117.2 152.2)">ø25</text>
<text x="120.6" y="153.4" transform="rotate(-90 120.6 153.4)">L=0.3</text>
<text x="145.5" y="171.6">TJ</text>
<text x="145.5" y="174.2">25 mm x 1/2&quot;</text>
</g>
</svg>
